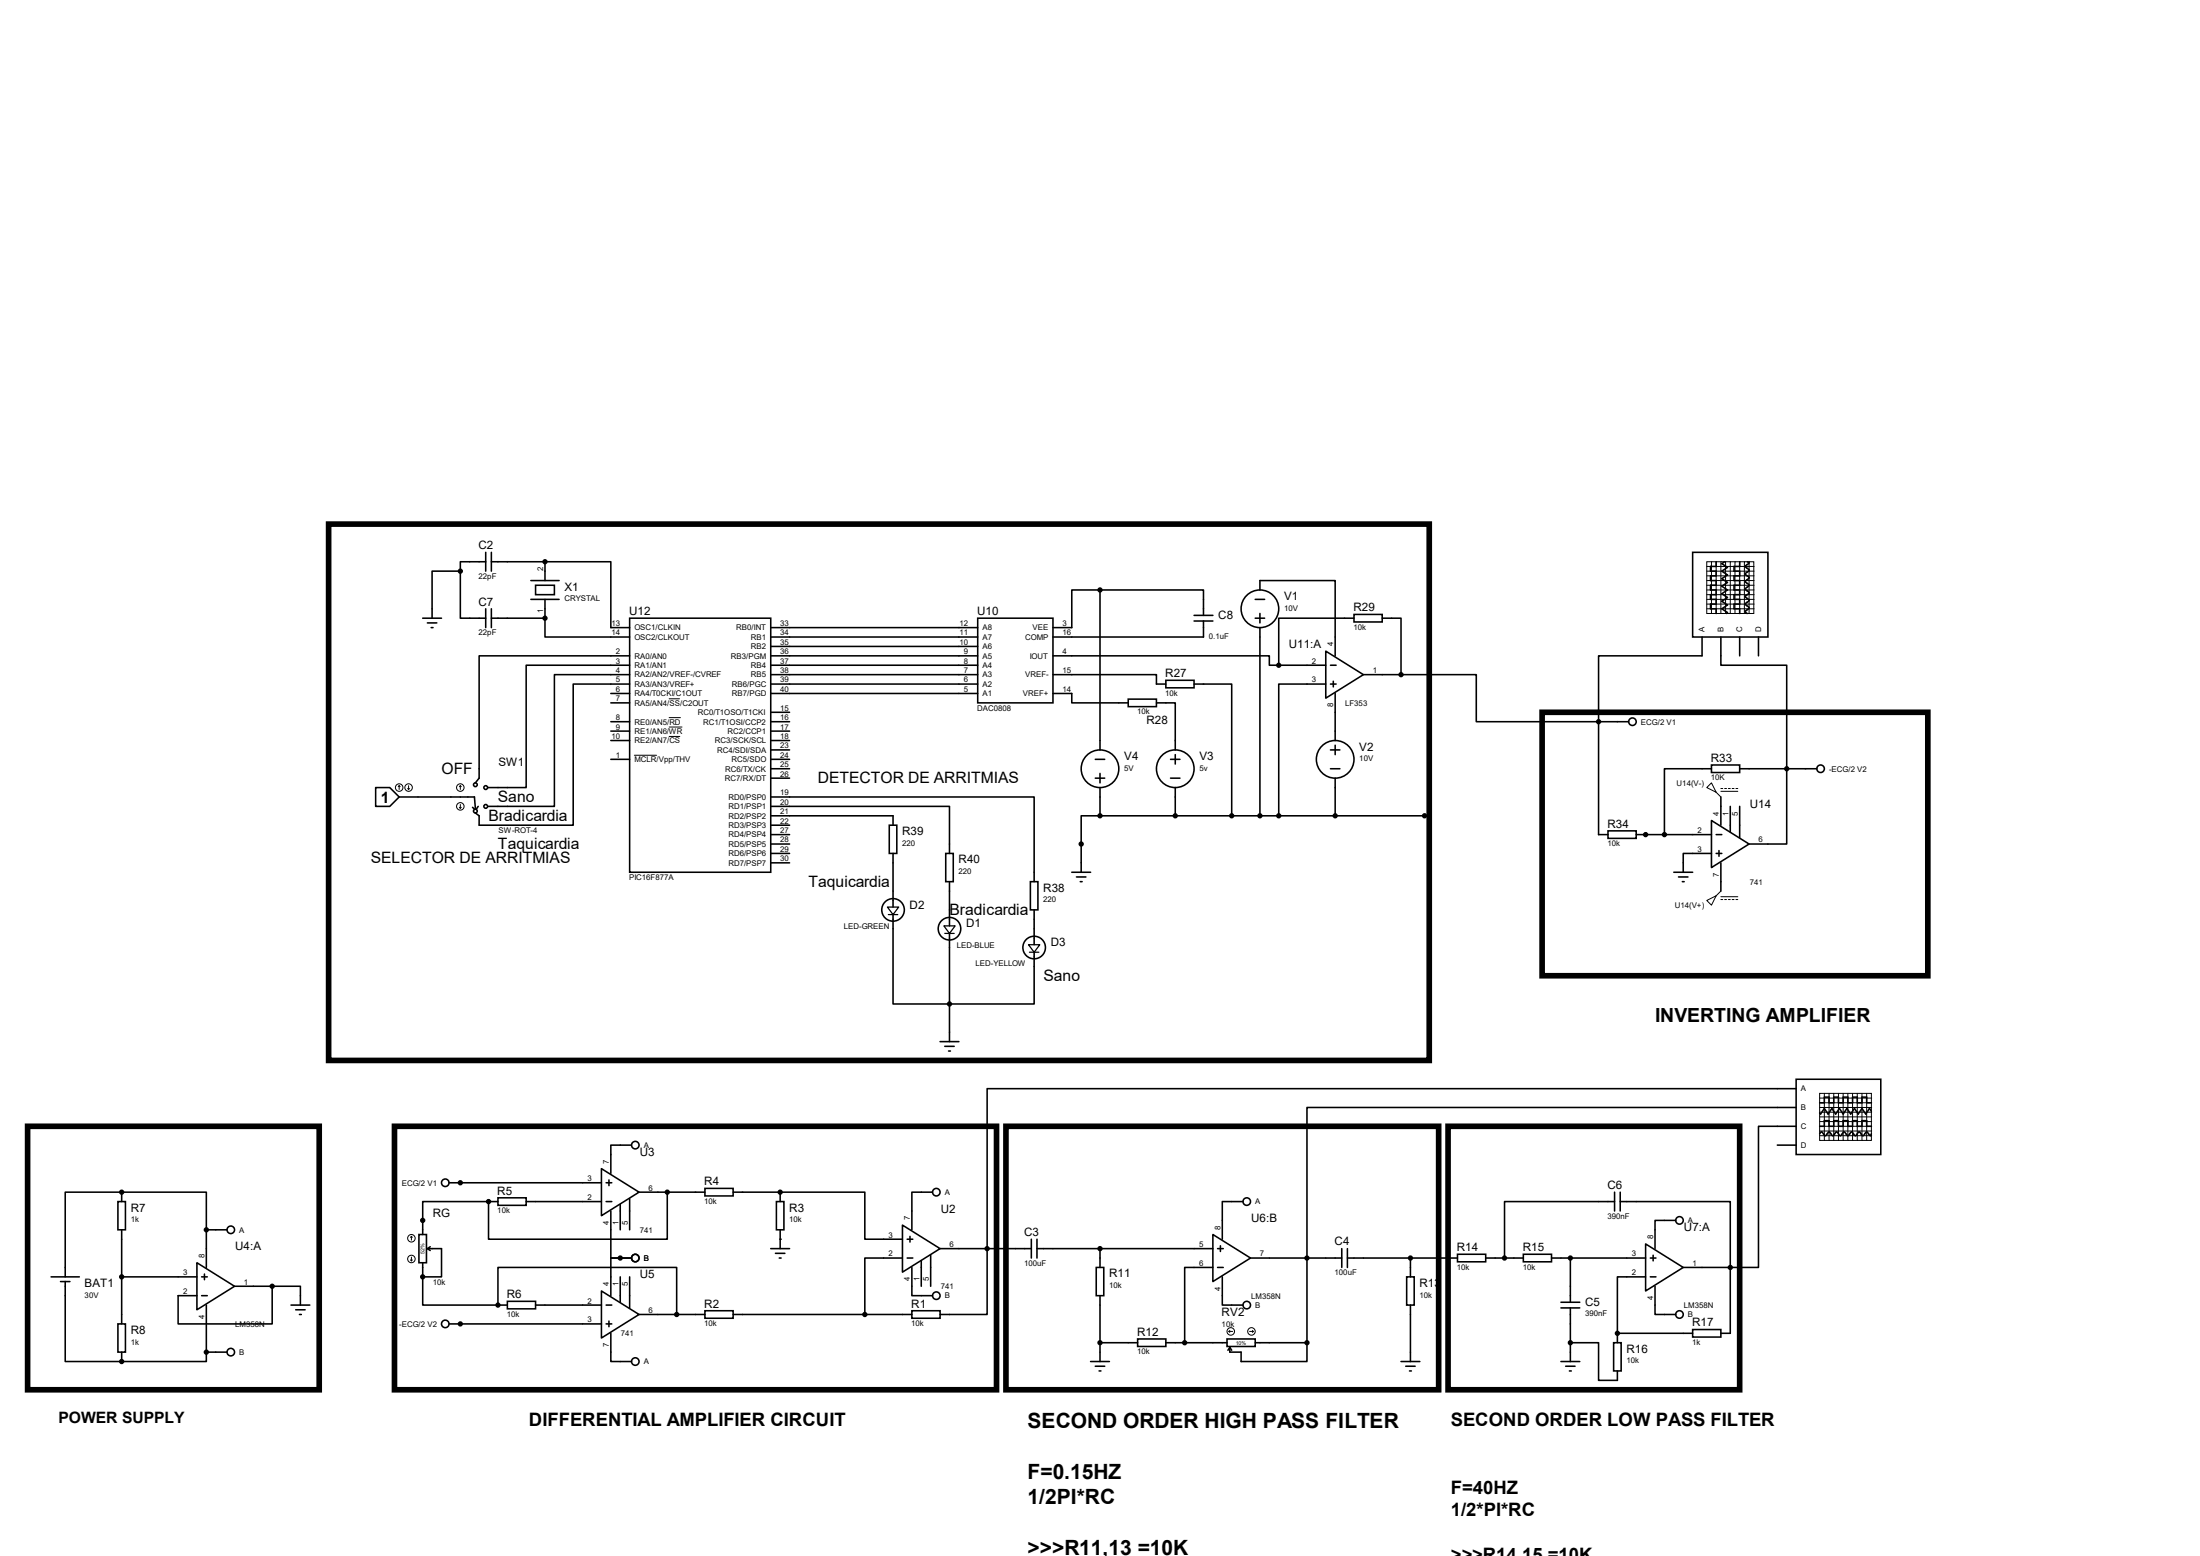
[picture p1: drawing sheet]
<svg xmlns="http://www.w3.org/2000/svg" width="297mm" height="210mm" viewBox="0 0 297 210" stroke-linecap="round" stroke-linejoin="round" font-family="sans-serif">
<g fill="none" stroke="#000" stroke-width=".21">
<path d="M62.1 77.1v6.3h3.5M62.1 77.1h-3.8v6.3M65.6 75.8h-3.5v1.3M65.6 74.5v2.6M66.3 75.8h7.3M66.3 74.5v2.6M71.7 78.4h3.8M72.3 79h2.5v1.3h-2.5zM73.6 75.8h8.9v8.9h2.5M73.6 75.8v2.6M148.5 79.6h14v3.5M148.5 79.6h-3.8v5.1h-2.5"/>
<path d="M148.5 79.6v21.6M170.1 79.6v-1.2h10.2v10.1M228.5 74.5h10.2v11.5h-10.2zM231.7 75.8v.7h-.8v.6h.8v.6h-.8v.7h.8v.6h-.8v.6h.8v.7h-.8v.6h.8v.6h-.8v.7h.8v.6M232.8 75.8l-.3 .3 .7 .5-.7 .5 .7 .5-.7 .5 .7 .5-.7 .5 .7 .5-.7 .5 .7 .5-.7 .6 .7 .5-.7 .5 .7 .5-.1 .1M234.9 75.8v.7h-.8v.6h.8v.6h-.8v.7h.8v.6h-.8v.6h.8v.7h-.8v.6h.8v.6h-.8v.7h.8v.6M235.9 75.8l.2 .1-.5 .6 .5 .5-.5 .5 .5 .5-.5 .5 .5 .5-.5 .5 .5 .5-.5 .5 .5 .5-.5 .5 .5 .5-.5 .5 .3 .3M57.1 83.4h2.5M57.7 84.1h1.3M58.2 84.7h.3M65.6 82.2v2.5M66.3 83.4h7.3"/>
<path d="M66.3 82.2v2.5M71.7 80.9h3.8M73.6 83.4v2.6h11.4M73.6 80.9v2.5M82.5 93.6h2.5M82.5 97.4h2.5M82.5 94.9h2.5M82.5 98.7h2.5M82.5 99.9h2.5M85 83.4h19.1v34.3h-19.1zM85 89.8h-14v16.5h-5.2M85 88.5h-20.3v16.5l-.5 .7"/>
<path d="M85 92.3h-7.6v19.1h-12.7v-1.3l-.5-.4M85 91.1h-10.2v17.7h-8.8M104.1 86h27.9M104.1 93.6h27.9M104.1 92.3h27.9M104.1 91.1h27.9M104.1 89.8h27.9M104.1 88.5h27.9M104.1 87.2h27.9M104.1 84.7h27.9M104.1 97.4h2.5M104.1 98.7h2.5"/>
<path d="M104.1 99.9h2.5M104.1 96.1h2.5M132 83.4h10.2v11.5h-10.2zM142.2 91.1h13.9v1.2h1.3M142.2 93.6h2.5v1.3h7.6M142.2 88.5h29.2v1.3h1.2M152.3 94.4h3.8v1h-3.8zM156.1 94.9h2.6v6.3M157.4 91.8h3.8v1h-3.8zM161.2 92.3h5.1v17.8M161.2 83.1h2.5M161.2 83.8h2.5"/>
<path d="M162.5 83.8v2.2h-20.3M169.5 83.4h1.2M169.5 80.9h1.2M170.1 82.8v1.3M170.1 84.7v25.4M172.6 89.8h6.4M179 87.9l5.1 3.2-5.1 3.1zM179 92.3h-6.4v17.8M179.6 92.3h.8M179.6 89.8h.8M180 91.9v.8M180.3 93.6v6.3"/>
<path d="M182.8 82.9h3.8v1h-3.8zM182.8 83.4h-10.2v6.4M184.1 91.1h5M186.6 83.4h2.5v7.7M189.1 91.1h10.2v6.3h16.5M215.8 97.4v15.2h1.3M215.8 97.4h4.1M229.8 86v2.5h-14v8.9M232.3 86v3.8h8.9v24.1h-5.1M234.9 86v2.5M237.4 86v2.5M50.7 106.3h1.9l1.3 1.3-1.3 1.2h-1.9z"/>
<path d="M53.9 107.6h10.2l.1 1.5M63.8 109l.3 .2M64.6 108.8l-.3 .4M82.5 102.5h2.5M104.1 107.6h35.5v11.4M104.1 108.8h24.1v6.4M104.1 110.1h16.5v1.3M104.1 112.6h2.5M104.1 103.8h2.5M104.1 101.2h2.5M104.1 102.5h2.5M104.1 105h2.5"/>
<path d="M104.1 116.5h2.5M104.1 115.2h2.5M104.1 113.9h2.5M104.1 111.4h2.5M120.1 111.4h1v3.8h-1zM120.6 115.2v7.2M127.7 115.2h1v3.8h-1zM128.2 119v6M139.1 119h1v3.8h-1zM144.7 117.7h2.5M145.3 118.4h1.3M145.8 119h.3"/>
<path d="M147.9 102.5h1.2M147.9 105h1.2M148.5 110.1h-2.5v7.6M148.5 104.4v1.3M148.5 106.3v3.8M148.5 110.1h43.8M158 102.5h1.3M158 105h1.3M158.7 101.9v1.2M158.7 106.3v3.8M179.6 103.8h1.3M179.6 101.2h1.3"/>
<path d="M180.3 100.6v1.3M180.3 105v5.1M217.1 112.1h3.8v1.1h-3.8zM220.9 112.6h10.2M222.2 112.6h.1M226 117.7h2.5M226.6 118.4h1.3M227.1 119h.3M231.1 103.3h3.8v1h-3.8zM231.1 110.7l5 3.2-5 3.2zM231.1 115.2h-3.9v2.5M231.1 103.8h-6.4v8.8"/>
<path d="M231.7 112.6h.8M231.7 115.2h.8M232.1 114.8v.8M232.3 107.6v3.8M232.3 116.5v3.8M233.6 108.8v3.5M234.9 103.8h10.4M234.9 108.8v4.2M120.6 123.4v12.1h19v-7M128.2 126v14.6M139.6 122.8v4.7M60.6 159.6h20.6"/>
<path d="M62.1 159.6h.1M81.2 157.7l5.1 3.2-5.1 3.2zM81.8 159.6h.8M82.2 159.3v.7M85.3 154.6h-2.8v3.8M126.9 140.6h2.6M127.6 141.2h1.2M128.1 141.9h.2M239.9 154.6h2.6M242.5 145.7h11.4v10.1h-11.4zM242.5 146.9h-109.2v30.5h-6.4M242.5 149.5h-66.1v31.7"/>
<path d="M242.5 152h-5.1v19.1h-3.8M245.7 153l.2-.2 .5 .5 .5-.5 .5 .5 .5-.5 .6 .5 .5-.5 .5 .5 .5-.5 .5 .5 .5-.5 .5 .5 .5-.5 .5 .5 .1-.3M245.7 148.8h.6v-.7h.6v.7h.7v-.7h.6v.7h.6v-.7h.7v.7h.6v-.7h.6v.7h.7v-.7h.6v.7h.6M245.7 152h.6v-.7h.6v.7h.7v-.7h.6v.7h.6v-.7h.7v.7h.6v-.7h.6v.7h.7v-.7h.6v.7h.6M252.6 150l-.2-.4-.5 .8-.5-.8-.5 .8-.5-.8-.5 .8-.6-.8-.5 .8-.5-.8-.5 .8-.5-.8-.5 .8-.5-.8-.5 .8-.1-.2M6.9 172.3h3.8M8.2 173h1.2M8.8 173v10.8h7.6M15.9 162.2h1v3.8h-1zM15.9 178.7h1v3.8h-1zM16.4 160.9h-7.6v11.4M16.4 160.9h.1"/>
<path d="M16.4 160.9h11.5v5.1M16.4 160.9v1.3M16.4 166v12.7M16.4 172.3h10.2M26.6 170.4l5.1 3.2-5.1 3.2zM27.2 172.3h.8M27.2 174.9h.8M27.6 172v.7M27.9 166v5.1M27.9 176.1v6.4M27.9 166h2.7M31.7 173.6h5"/>
<path d="M36.7 173.6h3.9v2.5M36.7 173.6v5.1h-12.7v-3.8h2.6M39.3 176.1h2.5M39.9 176.8h1.3M40.4 177.4h.3M56.6 166.6h1v3.8h-1zM57.1 164.7h.1M57.1 172.3v3.8h10.1M57.1 172.3h.1M57.1 164.7v1.9M57.1 170.4v1.9M57.7 168.5h1.9v3.8h-2.5"/>
<path d="M57.7 168.5l.4 .3M58.1 168.3l-.4 .2M60.6 178.7h20.6M62.1 178.7h.1M66 162.2h.1M66 162.2h-8.9v2.5M66 162.2h1.2M67.2 161.7h3.8v1h-3.8zM67.2 176.1v-5h24.2v6.3M67.2 176.1h.1M67.2 176.1h1.3M68.5 175.6h3.8v1.1h-3.8z"/>
<path d="M71 162.2h10.2M72.3 176.1h8.9M81.2 174.2l5.1 3.2-5.1 3.2zM81.8 162.2h.8M81.8 176.1h.8M81.8 178.7h.8M82.2 178.3v.8M82.5 180v3.8h2.8M82.5 163.4v6.4h1.2M83.7 169.8h-1.2v5.1M83.7 169.8h.1M83.7 169.8h1.6"/>
<path d="M83.7 162.6v3.4M83.7 172.3v3.5M85 161.8v4.2M85 172.3v4.2M86.3 160.9h8.9M86.3 177.4h8.9M90.1 160.9v6.4h-24.1v-5.1M95.2 160.4h3.8v1h-3.8zM95.2 176.9h3.8v1h-3.8zM99 160.9h6.3M99 177.4h24.1M104.1 168.5h2.5"/>
<path d="M104.7 169.2h1.3M104.8 162.2h1v3.8h-1zM105.2 169.8h.3M105.3 160.9h.1M105.3 167.3h.1M105.3 160.9h11.5v6.4h5M105.3 160.9v1.3M105.3 166v2.5M121.8 165.4l5.1 3.1-5.1 3.2zM121.8 169.8h-5v7.6M122.5 169.8h.7M122.5 167.3h.7"/>
<path d="M122.9 166.9v.7M123.1 176.9h3.8v1h-3.8zM123.1 171.1v3.8h2.8M124.4 170.2v3.4M125.6 169.4v4.2M125.9 160.9h-2.8v5.1M126.9 168.5h12.3M139.2 167.3v2.5M140 168.5h23.7M140 167.3v2.5M148 171.1h1v3.8h-1zM148.5 168.5v2.6"/>
<path d="M148.5 174.9v8.9M163.7 166.6l5.1 3.2-5.1 3.2zM163.7 171.1h-3.8v10.1M164.4 168.5h.7M164.4 171.1h.7M164.8 168.1v.8M165 172.3v3.8h2.8M167.8 162.2h-2.8v5.1M168.8 169.8h12.3M181.1 168.5v2.6M181.9 169.8h14.9M181.9 168.5v2.6"/>
<path d="M189.9 172.3h1v3.8h-1zM190.4 169.8v2.5M190.4 176.1v7.7M196.8 169.3h3.8v1h-3.8zM200.6 169.8h5.1M205.7 169.3h3.8v1h-3.8zM209.5 169.8h12.7M210.7 176.5h2.6M210.7 175.8h2.6M212 169.8v6M212 176.5v7.3M218 162.2h-14.9v7.6"/>
<path d="M218 160.9v2.5M218.4 180h.1M218.4 180h10.1M218.4 180v1.2M218.7 162.2h14.9v8.9M218.7 160.9v2.5M222.2 167.9l5 3.2-5 3.1zM222.2 172.3h-3.8v7.7M222.8 172.3h.8M222.8 169.8h.8M223.2 169.4v.8M223.4 173.6v3.8h2.8"/>
<path d="M226.2 164.7h-2.8v3.8M227.2 171.1h6.4M228.5 179.5h3.8v1h-3.8zM233.6 171.1v8.9h-1.3M16.4 183.8h.1M16.4 182.5v1.3M27.9 182.5v1.3h-11.5M27.9 182.5h2.7M147.2 183.8h2.6M147.9 184.4h1.2M148.4 185h.2M148.5 181.2h5.1"/>
<path d="M153.6 180.7h3.8v1h-3.8zM157.4 181.2h8.3M165.7 180.7h3.8v1h-3.8zM166 181.9l-.2 .3M166 181.9l.3 .3M169.5 181.2h6.9M176.4 181.2v2.6h-8.8v-1.3h-1.6v-.6M189.1 183.8h2.6M189.8 184.4h1.3M190.3 185h.2M210.7 183.8h2.6M211.4 184.4h1.2"/>
<path d="M211.9 185h.2M212 181.2h3.8v5.1h2.6v-1.3M217.8 181.2h1.1v3.8h-1.1z"/>
<circle cx="170.1" cy="82.2" r="2.54"/>
<circle cx="220.4" cy="97.4" r=".51"/>
<circle cx="64.2" cy="105.9" r=".25"/>
<circle cx="64.2" cy="109.5" r=".25"/>
<circle cx="65.6" cy="106.3" r=".25"/>
<circle cx="65.6" cy="108.8" r=".25"/>
<circle cx="148.5" cy="103.8" r="2.54"/>
<circle cx="158.7" cy="103.8" r="2.54"/>
<circle cx="180.3" cy="102.5" r="2.54"/>
<circle cx="245.8" cy="103.8" r=".51"/>
<circle cx="120.6" cy="122.8" r="1.52"/>
<circle cx="128.2" cy="125.3" r="1.52"/>
<circle cx="139.6" cy="127.9" r="1.52"/>
<circle cx="60.1" cy="159.6" r=".51"/>
<circle cx="85.8" cy="154.6" r=".51"/>
<circle cx="31.2" cy="166" r=".51"/>
<circle cx="60.1" cy="178.7" r=".51"/>
<circle cx="85.8" cy="169.8" r=".51"/>
<circle cx="126.4" cy="160.9" r=".51"/>
<circle cx="126.4" cy="174.9" r=".51"/>
<circle cx="168.3" cy="162.2" r=".51"/>
<circle cx="168.3" cy="176.1" r=".51"/>
<circle cx="226.7" cy="177.4" r=".51"/>
<circle cx="226.7" cy="164.7" r=".51"/>
<circle cx="31.2" cy="182.5" r=".51"/>
<circle cx="85.8" cy="183.8" r=".51"/>
</g>
<g fill="#000" stroke="#000" stroke-width=".21">
<circle cx="62.1" cy="77.1" r=".25"/>
<circle cx="73.6" cy="75.8" r=".25"/>
<circle cx="148.5" cy="79.6" r=".25"/>
<circle cx="73.6" cy="83.4" r=".25"/>
<circle cx="172.6" cy="89.8" r=".25"/>
<circle cx="189.1" cy="91.1" r=".25"/>
<circle cx="215.8" cy="97.4" r=".25"/>
<circle cx="146" cy="113.9" r=".25"/>
<circle cx="148.5" cy="110.1" r=".25"/>
<circle cx="158.7" cy="110.1" r=".25"/>
<circle cx="166.3" cy="110.1" r=".25"/>
<circle cx="170.1" cy="110.1" r=".25"/>
<circle cx="172.6" cy="110.1" r=".25"/>
<circle cx="180.3" cy="110.1" r=".25"/>
<circle cx="192.3" cy="110.1" r=".25"/>
<circle cx="222.2" cy="112.6" r=".25"/>
<circle cx="224.7" cy="112.6" r=".25"/>
<circle cx="241.2" cy="103.8" r=".25"/>
<circle cx="128.2" cy="135.5" r=".25"/>
<circle cx="62.1" cy="159.6" r=".25"/>
<circle cx="16.4" cy="172.3" r=".25"/>
<circle cx="16.4" cy="160.9" r=".25"/>
<circle cx="27.9" cy="166" r=".25"/>
<circle cx="36.7" cy="173.6" r=".25"/>
<circle cx="57.1" cy="172.3" r=".25"/>
<circle cx="57.1" cy="164.7" r=".25"/>
<circle cx="62.1" cy="178.7" r=".25"/>
<circle cx="66" cy="162.2" r=".25"/>
<circle cx="67.2" cy="176.1" r=".25"/>
<circle cx="83.7" cy="169.8" r=".25"/>
<circle cx="90.1" cy="160.9" r=".25"/>
<circle cx="91.4" cy="177.4" r=".25"/>
<circle cx="105.3" cy="160.9" r=".25"/>
<circle cx="116.8" cy="177.4" r=".25"/>
<circle cx="133.3" cy="168.5" r=".25"/>
<circle cx="148.5" cy="168.5" r=".25"/>
<circle cx="176.4" cy="169.8" r=".25"/>
<circle cx="190.4" cy="169.8" r=".25"/>
<circle cx="203.1" cy="169.8" r=".25"/>
<circle cx="212" cy="169.8" r=".25"/>
<circle cx="218.4" cy="180" r=".25"/>
<circle cx="233.6" cy="171.1" r=".25"/>
<circle cx="16.4" cy="183.8" r=".25"/>
<circle cx="27.9" cy="182.5" r=".25"/>
<circle cx="148.5" cy="181.2" r=".25"/>
<circle cx="159.9" cy="181.2" r=".25"/>
<circle cx="176.4" cy="181.2" r=".25"/>
<circle cx="212" cy="181.2" r=".25"/>
</g>
<g fill="none" stroke="#000" stroke-width=".14">
<path d="M230.4 75.8h6.4v7h-6.4zM230.4 79.6h6.4M230.4 79h6.4M230.4 78.4h6.4M230.4 77.7h6.4M230.4 77.1h6.4M230.4 76.5h6.4M231.1 75.8v7M231.7 75.8v7M232.4 75.8l-.1 7M233 75.8v7M233.6 75.8v7"/>
<path d="M234.3 75.8l-.1 7M234.9 75.8v7M235.5 75.8v7M236.2 75.8l-.1 7M90.3 94.3h1.4M90.3 96.9h1.6M90.3 98.1h1.8M90.3 99.4h1.5M230.4 80.3h6.4M230.4 81.5h6.4M230.4 82.2h6.4M230.4 80.9h6.4"/>
<path d="M53.9 106l-.1 .2M53.9 106l.1 .2M53.9 106v.6M55 106.4l.2 .2M55.2 106v.6M55.3 106.4l-.1 .2M62 109l.1 .1M62.1 106v.6M62.1 108.6v.5M62.1 106l.2 .2M62.1 106l-.1 .2M62.3 109l-.2 .1"/>
<path d="M85.6 101.9h3M230.4 106.3l.7-.6 .6 1.2zM231.7 106.9l.6 .7M232.3 106.4h.3M232.3 106.8h2.3M232.8 106.4h.3M233.3 106.4h.3M233.8 106.4h.3M234.4 106.4h.2M230.4 121.5l1.3-.6-.6 1.3zM232.3 120.3l-.6 .6M232.3 121.4h.3"/>
<path d="M232.3 121h2.3M232.8 121.4h.3M233.3 121.4h.3M233.8 121.4h.3M234.4 121.4h.2M245.7 147.6h6.9v6.3h-6.9zM245.7 149.5h7M245.7 148.2h7M245.7 148.8h7M245.7 150.1h7M245.7 151.4h7M245.7 152h7"/>
<path d="M245.7 152.7h7M245.7 153.3h7M245.7 150.7h7M246.3 147.6v6.3M246.9 147.6l.1 6.3M247.6 147.6v6.3M248.2 147.6v6.3M248.8 147.6l.1 6.3M249.5 147.6v6.3M250.1 147.6v6.3M250.7 147.6l.1 6.3M251.4 147.6v6.3"/>
<path d="M252 147.6l.1 6.3M55.4 170.1l.1 .1M55.5 166.9l-.1 .1M55.5 166.9l.2 .1M55.5 166.9v.5M55.5 169.7v.5M55.7 170.1l-.2 .1M165.9 179.7h.5M165.9 179.7l.1 .1M166 179.6l-.1 .1M168.7 179.7h.5M169.1 179.6l.1 .1"/>
<path d="M169.2 179.7l-.1 .1"/>
<circle cx="53.9" cy="106.3" r=".51"/>
<circle cx="55.2" cy="106.3" r=".51"/>
<circle cx="62.1" cy="108.8" r=".51"/>
<circle cx="62.1" cy="106.3" r=".51"/>
<circle cx="55.5" cy="169.9" r=".51"/>
<circle cx="55.5" cy="167.1" r=".51"/>
<circle cx="166.2" cy="179.7" r=".51"/>
<circle cx="169" cy="179.7" r=".51"/>
</g>
<path d="M119.8 122.4h1.5l-.7 1zM119.9 123.4h1.3M127.4 125h1.5l-.7 1zM127.6 126h1.2M138.9 127.5h1.5l-.8 1zM139 128.5h1.3" fill="none" stroke="#000" stroke-width=".17"/>
<path d="M44.4 70.7h148.6v72.4h-148.6zM208.2 96.1h52.1v35.6h-52.1zM3.7 152h39.4v35.6h-39.4zM53.3 152h81.2v35.6h-81.2zM135.8 152h58.4v35.6h-58.4zM195.5 152h39.4v35.6h-39.4z" fill="none" stroke="#000" stroke-width=".76"/>
<g font-size="2.8">
<text x="138.7" y="192.7">SECOND ORDER HIGH PASS FILTER</text>
<text x="138.7" y="199.6">F=0.15HZ</text>
<text x="138.7" y="203">1/2PI*RC</text>
<text x="138.7" y="209.9">&gt;&gt;&gt;R11,13 =10K</text>
</g>
<text font-size="2.6" x="223.4" y="137.9">INVERTING AMPLIFIER</text>
<g font-size="2.5">
<text x="71.4" y="192.4">DIFFERENTIAL AMPLIFIER CIRCUIT</text>
<text x="195.9" y="192.4">SECOND ORDER LOW PASS FILTER</text>
<text x="195.9" y="201.6">F=40HZ</text>
<text x="195.9" y="204.6">1/2*PI*RC</text>
<text x="195.9" y="210.7">&gt;&gt;&gt;R14,15 =10K</text>
</g>
<g font-size="2.1">
<text x="59.6" y="104.4">OFF</text>
<text x="110.4" y="105.7">DETECTOR DE ARRITMIAS</text>
<text x="51.4" y="108.4">1</text>
<text x="66" y="110.8">Bradicardia</text>
<text x="67.2" y="108.2">Sano</text>
<text x="50.1" y="116.5">SELECTOR DE ARRITMIAS</text>
<text x="67.2" y="114.6">Taquicardia</text>
<text x="109.1" y="119.7">Taquicardia</text>
<text x="128.2" y="123.5">Bradicardia</text>
<text x="140.9" y="132.4">Sano</text>
<text x="7.9" y="192.1">POWER SUPPLY</text>
</g>
<g font-size="1.6">
<text x="64.6" y="74.1">C2</text>
<text x="64.6" y="81.7">C7</text>
<text x="76.2" y="79.7">X1</text>
<text x="84.9" y="83">U12</text>
<text x="131.9" y="83">U10</text>
<text x="164.5" y="83.5">C8</text>
<text x="173.4" y="81">V1</text>
<text x="182.7" y="82.5">R29</text>
<text x="174" y="87.5">U11:A</text>
<text x="157.3" y="91.4">R27</text>
<text x="154.8" y="97.7">R28</text>
<text x="183.5" y="101.3">V2</text>
<text x="67.3" y="103.3">SW1</text>
<text x="151.8" y="102.6">V4</text>
<text x="161.9" y="102.6">V3</text>
<text x="231" y="102.8">R33</text>
<text x="121.8" y="112.7">R39</text>
<text x="217" y="111.7">R34</text>
<text x="236.2" y="109.1">U14</text>
<text x="129.4" y="116.5">R40</text>
<text x="122.8" y="122.6">D2</text>
<text x="130.4" y="125.2">D1</text>
<text x="140.8" y="120.4">R38</text>
<text x="141.9" y="127.7">D3</text>
<text x="67.1" y="161.2">R5</text>
<text x="86.4" y="156">U3</text>
<text x="95.1" y="160">R4</text>
<text x="217" y="160.5">C6</text>
<text x="17.7" y="163.5">R7</text>
<text x="58.4" y="164.3">RG</text>
<text x="106.6" y="163.5">R3</text>
<text x="127" y="163.7">U2</text>
<text x="138.3" y="166.8">C3</text>
<text x="168.9" y="164.9">U6:B</text>
<text x="227.3" y="166.2">U7:A</text>
<text x="11.4" y="173.7">BAT1</text>
<text x="31.7" y="168.7">U4:A</text>
<text x="86.4" y="172.6">U5</text>
<text x="149.7" y="172.4">R11</text>
<text x="180.2" y="168.1">C4</text>
<text x="191.6" y="173.7">R13</text>
<text x="196.7" y="168.9">R14</text>
<text x="205.6" y="168.9">R15</text>
<text x="68.4" y="175.2">R6</text>
<text x="95.1" y="176.5">R2</text>
<text x="123" y="176.5">R1</text>
<text x="164.9" y="177.6">RV2</text>
<text x="214" y="176.2">C5</text>
<text x="228.4" y="179">R17</text>
<text x="17.7" y="180">R8</text>
<text x="153.5" y="180.3">R12</text>
<text x="219.6" y="182.6">R16</text>
</g>
<g font-size="1.1">
<text x="73.3" y="77.1" transform="rotate(-90 73.3 77.1)">2</text>
<text x="64.6" y="78.1">22pF</text>
<text x="73.3" y="82.8" transform="rotate(-90 73.3 82.8)">1</text>
<text x="76.2" y="81.2">CRYSTAL</text>
<text x="173.4" y="82.4">10V</text>
<text x="64.6" y="85.8">22pF</text>
<text x="82.5" y="84.5">13</text>
<text x="82.5" y="85.8">14</text>
<text x="83.1" y="88.3">2</text>
<text x="83.1" y="89.6">3</text>
<text x="85.6" y="88.9">RA0/AN0</text>
<text x="85.6" y="85.1">OSC1/CLKIN</text>
<text x="85.6" y="86.4">OSC2/CLKOUT</text>
<text x="98.7" y="88.9">RB3/PGM</text>
<text x="99.4" y="85.1">RB0/INT</text>
<text x="101.4" y="87.6">RB2</text>
<text x="101.4" y="86.4">RB1</text>
<text x="105.3" y="89.6">37</text>
<text x="105.3" y="88.3">36</text>
<text x="105.3" y="87">35</text>
<text x="105.3" y="85.8">34</text>
<text x="105.3" y="84.5">33</text>
<text x="129.5" y="87">10</text>
<text x="129.5" y="85.8">11</text>
<text x="129.5" y="84.5">12</text>
<text x="130.1" y="89.6">8</text>
<text x="130.1" y="88.3">9</text>
<text x="132.6" y="88.9">A5</text>
<text x="132.6" y="87.6">A6</text>
<text x="132.6" y="86.4">A7</text>
<text x="132.6" y="85.1">A8</text>
<text x="138.4" y="86.4">COMP</text>
<text x="139" y="88.9">IOUT</text>
<text x="139.4" y="85.1">VEE</text>
<text x="143.4" y="84.5">3</text>
<text x="143.4" y="88.3">4</text>
<text x="143.4" y="85.8">16</text>
<text x="163.2" y="86.2">0.1uF</text>
<text x="177.1" y="89.6">2</text>
<text x="180" y="87.3" transform="rotate(-90 180 87.3)">4</text>
<text x="182.7" y="85">10k</text>
<text x="230.1" y="85.3" transform="rotate(-90 230.1 85.3)">A</text>
<text x="232.7" y="85.3" transform="rotate(-90 232.7 85.3)">B</text>
<text x="235.2" y="85.3" transform="rotate(-90 235.2 85.3)">C</text>
<text x="237.7" y="85.3" transform="rotate(-90 237.7 85.3)">D</text>
<text x="83.1" y="90.8">4</text>
<text x="83.1" y="93.4">6</text>
<text x="83.1" y="94.7">7</text>
<text x="83.1" y="92.1">5</text>
<text x="85.6" y="90.2">RA1/AN1</text>
<text x="85.6" y="91.4">RA2/AN2/VREF-/CVREF</text>
<text x="85.6" y="94">RA4/T0CKI/C1OUT</text>
<text x="85.6" y="95.2">RA5/AN4/SS/C2OUT</text>
<text x="85.6" y="92.7">RA3/AN3/VREF+</text>
<text x="98.8" y="94">RB7/PGD</text>
<text x="98.8" y="92.7">RB6/PGC</text>
<text x="101.4" y="91.4">RB5</text>
<text x="101.4" y="90.2">RB4</text>
<text x="105.3" y="93.4">40</text>
<text x="105.3" y="92.1">39</text>
<text x="105.3" y="90.8">38</text>
<text x="105.3" y="95.9">15</text>
<text x="130.1" y="92.1">6</text>
<text x="130.1" y="93.4">5</text>
<text x="130.1" y="90.8">7</text>
<text x="131.9" y="95.9">DAC0808</text>
<text x="132.6" y="92.7">A2</text>
<text x="132.6" y="94">A1</text>
<text x="132.6" y="91.4">A3</text>
<text x="132.6" y="90.2">A4</text>
<text x="138.1" y="94">VREF+</text>
<text x="138.4" y="91.4">VREF-</text>
<text x="143.4" y="93.4">14</text>
<text x="143.4" y="90.8">15</text>
<text x="157.3" y="93.9">10k</text>
<text x="177.1" y="92.1">3</text>
<text x="180" y="95.5" transform="rotate(-90 180 95.5)">8</text>
<text x="181.6" y="95.3">LF353</text>
<text x="185.3" y="90.8">1</text>
<text x="82.5" y="99.7">10</text>
<text x="83.1" y="97.2">8</text>
<text x="83.1" y="98.5">9</text>
<text x="85.6" y="97.8">RE0/AN5/RD</text>
<text x="85.6" y="99.1">RE1/AN6/WR</text>
<text x="85.6" y="100.3">RE2/AN7/CS</text>
<text x="94.2" y="96.5">RC0/T1OSO/T1CKI</text>
<text x="94.9" y="97.8">RC1/T1OSI/CCP2</text>
<text x="96.5" y="100.3">RC3/SCK/SCL</text>
<text x="96.8" y="101.6">RC4/SDI/SDA</text>
<text x="98.2" y="99.1">RC2/CCP1</text>
<text x="105.3" y="97.2">16</text>
<text x="105.3" y="98.5">17</text>
<text x="105.3" y="99.7">18</text>
<text x="105.3" y="101">23</text>
<text x="153.5" y="96.4">10k</text>
<text x="221.5" y="97.8">ECG/2 V1</text>
<text x="83.1" y="102.3">1</text>
<text x="85.6" y="102.9">MCLR/Vpp/THV</text>
<text x="97.9" y="105.4">RC7/RX/DT</text>
<text x="97.9" y="104.1">RC6/TX/CK</text>
<text x="98.3" y="107.9">RD0/PSP0</text>
<text x="98.8" y="102.9">RC5/SDO</text>
<text x="105.3" y="107.4">19</text>
<text x="105.3" y="104.8">26</text>
<text x="105.3" y="103.5">25</text>
<text x="105.3" y="102.3">24</text>
<text x="151.8" y="104">5V</text>
<text x="161.9" y="104">5v</text>
<text x="183.5" y="102.7">10V</text>
<text x="226.4" y="106">U14(V-)</text>
<text x="231" y="105.3">10K</text>
<text x="246.9" y="104.1">-ECG/2 V2</text>
<text x="67.3" y="112.4">SW-ROT-4</text>
<text x="98.3" y="109.2">RD1/PSP1</text>
<text x="98.3" y="113">RD4/PSP4</text>
<text x="98.3" y="111.8">RD3/PSP3</text>
<text x="98.3" y="110.5">RD2/PSP2</text>
<text x="105.3" y="108.6">20</text>
<text x="105.3" y="113.7">28</text>
<text x="105.3" y="112.4">27</text>
<text x="105.3" y="111.2">22</text>
<text x="105.3" y="109.9">21</text>
<text x="229.2" y="112.4">2</text>
<text x="232.1" y="110.1" transform="rotate(-90 232.1 110.1)">4</text>
<text x="233.3" y="110.1" transform="rotate(-90 233.3 110.1)">1</text>
<text x="234.6" y="110.1" transform="rotate(-90 234.6 110.1)">5</text>
<text x="237.4" y="113.7">6</text>
<text x="84.9" y="118.8">PIC16F877A</text>
<text x="98.3" y="116.8">RD7/PSP7</text>
<text x="98.3" y="115.6">RD6/PSP6</text>
<text x="98.3" y="114.3">RD5/PSP5</text>
<text x="105.3" y="116.2">30</text>
<text x="105.3" y="115">29</text>
<text x="121.8" y="114.2">220</text>
<text x="129.4" y="118">220</text>
<text x="217" y="114.2">10k</text>
<text x="229.2" y="115">3</text>
<text x="232.1" y="118.3" transform="rotate(-90 232.1 118.3)">7</text>
<text x="236.2" y="119.4">741</text>
<text x="113.9" y="125.3">LED-GREEN</text>
<text x="140.8" y="121.8">220</text>
<text x="226.1" y="122.6">U14(V+)</text>
<text x="129.2" y="127.9">LED-BLUE</text>
<text x="131.7" y="130.4">LED-YELLOW</text>
<text x="243.1" y="147.3">A</text>
<text x="243.1" y="149.9">B</text>
<text x="86.9" y="154.9">A</text>
<text x="243.1" y="152.4">C</text>
<text x="243.1" y="154.9">D</text>
<text x="54.2" y="160">ECG/2 V1</text>
<text x="79.3" y="159.4">3</text>
<text x="79.3" y="162">2</text>
<text x="82.2" y="157.1" transform="rotate(-90 82.2 157.1)">7</text>
<text x="87.5" y="160.7">6</text>
<text x="127.6" y="161.3">A</text>
<text x="17.7" y="165">1k</text>
<text x="32.3" y="166.4">A</text>
<text x="67.1" y="163.7">10k</text>
<text x="82.2" y="165.3" transform="rotate(-90 82.2 165.3)">4</text>
<text x="83.5" y="165.3" transform="rotate(-90 83.5 165.3)">1</text>
<text x="84.8" y="165.3" transform="rotate(-90 84.8 165.3)">5</text>
<text x="86.4" y="166.4">741</text>
<text x="95.1" y="162.5">10k</text>
<text x="106.6" y="165">10k</text>
<text x="120" y="167">3</text>
<text x="122.9" y="164.7" transform="rotate(-90 122.9 164.7)">7</text>
<text x="164.8" y="166" transform="rotate(-90 164.8 166)">8</text>
<text x="169.5" y="162.6">A</text>
<text x="217" y="164.5">390nF</text>
<text x="223.2" y="167.3" transform="rotate(-90 223.2 167.3)">8</text>
<text x="227.9" y="165.1">A</text>
<text x="24.7" y="172.1">3</text>
<text x="27.6" y="169.8" transform="rotate(-90 27.6 169.8)">8</text>
<text x="32.9" y="173.4">1</text>
<text x="58.4" y="173.4">10k</text>
<text x="82.2" y="173.6" transform="rotate(-90 82.2 173.6)">4</text>
<text x="83.5" y="173.6" transform="rotate(-90 83.5 173.6)">1</text>
<text x="84.8" y="173.6" transform="rotate(-90 84.8 173.6)">5</text>
<text x="86.9" y="170.2">B</text>
<text x="120" y="169.6">2</text>
<text x="122.9" y="172.9" transform="rotate(-90 122.9 172.9)">4</text>
<text x="124.1" y="172.9" transform="rotate(-90 124.1 172.9)">1</text>
<text x="125.4" y="172.9" transform="rotate(-90 125.4 172.9)">5</text>
<text x="128.2" y="168.3">6</text>
<text x="138.3" y="170.9">100uF</text>
<text x="149.7" y="173.9">10k</text>
<text x="161.9" y="168.3">5</text>
<text x="161.9" y="170.9">6</text>
<text x="170.1" y="169.6">7</text>
<text x="180.2" y="172.1">100uF</text>
<text x="196.7" y="171.4">10k</text>
<text x="205.6" y="171.4">10k</text>
<text x="220.3" y="169.6">3</text>
<text x="220.3" y="172.1">2</text>
<text x="228.5" y="170.9">1</text>
<text x="11.4" y="175.1">30V</text>
<text x="24.7" y="174.7">2</text>
<text x="27.6" y="178" transform="rotate(-90 27.6 178)">4</text>
<text x="31.7" y="179.1">LM358N</text>
<text x="53.9" y="179.1">-ECG/2 V2</text>
<text x="68.4" y="177.7">10k</text>
<text x="79.3" y="178.5">3</text>
<text x="79.3" y="175.9">2</text>
<text x="87.5" y="177.2">6</text>
<text x="95.1" y="179">10k</text>
<text x="123" y="179">10k</text>
<text x="127" y="174">741</text>
<text x="127.6" y="175.3">B</text>
<text x="164.8" y="174.2" transform="rotate(-90 164.8 174.2)">4</text>
<text x="164.9" y="179.1">10k</text>
<text x="168.9" y="175.3">LM358N</text>
<text x="169.5" y="176.5">B</text>
<text x="191.6" y="175.1">10k</text>
<text x="214" y="177.7">390nF</text>
<text x="223.2" y="175.5" transform="rotate(-90 223.2 175.5)">4</text>
<text x="227.3" y="176.6">LM358N</text>
<text x="227.9" y="177.8">B</text>
<text x="17.7" y="181.5">1k</text>
<text x="32.3" y="182.9">B</text>
<text x="82.2" y="181.8" transform="rotate(-90 82.2 181.8)">7</text>
<text x="83.8" y="180.4">741</text>
<text x="86.9" y="184.1">A</text>
<text x="153.5" y="182.8">10k</text>
<text x="219.6" y="184">10k</text>
<text x="228.4" y="181.5">1k</text>
</g>
<g font-size=".7">
<text x="57.3" y="169.2" transform="rotate(-90 57.3 169.2)">52%</text>
<text x="166.8" y="181.5">10%</text>
</g>
</svg>
